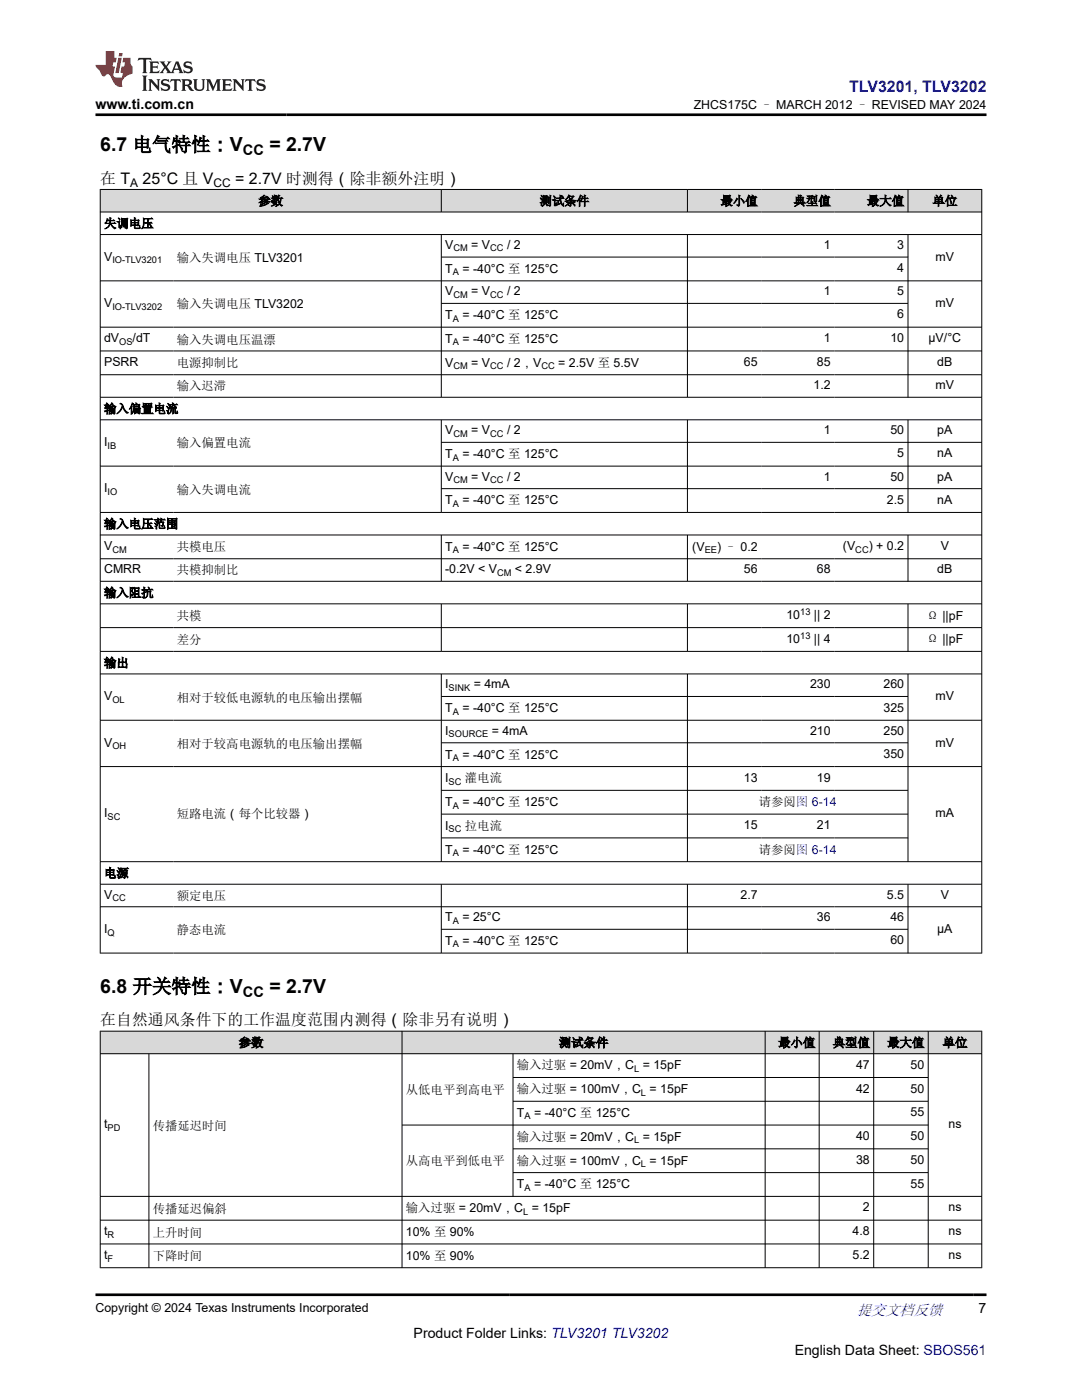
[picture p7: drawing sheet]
<svg xmlns="http://www.w3.org/2000/svg" width="216mm" height="279mm" viewBox="0 0 216 279" stroke-linecap="round" stroke-linejoin="round" font-family="sans-serif">
<g fill="#d8d8d8">
<path d="M20 37.8h175.9v4.5h-175.9z" fill-rule="evenodd"/>
<path d="M20.1 37.9h67.9v4.3h-67.9z" fill-rule="evenodd"/>
<path d="M88.1 37.9h49v4.3h-49z" fill-rule="evenodd"/>
<path d="M137.2 37.9h14.7v4.3h-14.7z" fill-rule="evenodd"/>
<path d="M151.9 37.9h14.6v4.3h-14.6z" fill-rule="evenodd"/>
<path d="M166.5 37.9h14.6v4.3h-14.6z" fill-rule="evenodd"/>
<path d="M181.2 37.9h14.6v4.3h-14.6z" fill-rule="evenodd"/>
</g>
<g fill="none" stroke="#000" stroke-width=".2">
<path d="M19.9 37.8h176.1M20 37.7v152.6M88.1 37.7v4.7M137.2 37.7v4.7M181.2 37.7v4.7M195.9 37.7v152.6M19.9 42.3h176.1M19.9 46.8h176.1M19.9 56.1h176.1M88.1 46.8v32.5M88.1 51.3h93.1M137.2 46.8v32.5"/>
<path d="M181.2 46.8v32.5M19.9 65.3h176.1M19.9 70h176.1M19.9 74.8h176.1M19.9 79.3h176.1M88.1 60.5h93.1M19.9 83.8h176.1M19.9 93h176.1M88.1 83.8v18.5M88.1 88.3h107.9M88.1 97.5h107.9M137.2 83.8v18.5"/>
<path d="M181.2 83.8v18.5M19.9 102.3h176.1M19.9 106.8h176.1M19.9 111.5h176.1M19.9 116h176.1M88.1 106.8v9.3M137.2 106.8v9.3M181.2 106.8v9.3M19.9 120.5h176.1M19.9 125.3h176.1M19.9 130h176.1M19.9 134.5h176.1"/>
<path d="M88.1 120.5v9.6M88.1 134.5v37.5M88.1 139h93.1M137.2 120.5v9.6M137.2 134.5v37.5M181.2 120.5v9.6M181.2 134.5v37.5M19.9 143.7h176.1M19.9 153h176.1M88.1 148.2h93.1M88.1 157.7h93.1M19.9 172h176.1"/>
<path d="M19.9 176.5h176.1M88.1 176.5v13.8M88.1 162.5h93.1M88.1 167.2h93.1M137.2 176.5v13.8M181.2 176.5v13.8M19.9 181h176.1M19.9 190.2h176.1M88.1 185.5h93.1"/>
</g>
<g fill="#d8d8d8">
<path d="M20 205.8h175.9v4.5h-175.9z" fill-rule="evenodd"/>
<path d="M20.1 205.9h60.1v4.3h-60.1z" fill-rule="evenodd"/>
<path d="M80.3 205.9h72.3v4.3h-72.3z" fill-rule="evenodd"/>
<path d="M152.7 205.9h10.7v4.3h-10.7z" fill-rule="evenodd"/>
<path d="M163.5 205.9h10.8v4.3h-10.8z" fill-rule="evenodd"/>
<path d="M174.4 205.9h10.8v4.3h-10.8z" fill-rule="evenodd"/>
<path d="M185.3 205.9h10.5v4.3h-10.5z" fill-rule="evenodd"/>
</g>
<g fill="none" stroke="#000" stroke-width=".2">
<path d="M19.9 205.8h176.1M19.9 210.3h176.1M20 205.7v47.4M29.7 210.3v42.8M80.2 205.7v47.4M102.4 210.3v28.5M102.4 215h82.9M102.4 219.8h82.9M152.7 205.7v47.4M163.5 205.7v47.4M174.3 205.7v47.4M185.2 205.7v47.4"/>
<path d="M195.9 205.7v47.4M19.9 238.8h176.1M80.2 224.5h105.1M102.4 229.3h82.9M102.4 234h82.9M19.9 243.5h176.1M19.9 248.3h176.1M19.9 253h176.1"/>
</g>
<path d="M27.7 11.6l-.2 .5 .5-.2h.6v.1v2.2l-.2 .4h1l-.2-.4v-2.2v-.1h.5l.5 .2-.1-.5zM29.8 12.3l.2 .4v1.5l-.2 .4h1.9l.1-.6a1.08 1.08 0 0 1-1.3 .2v-.7h.6l.4 .2v-.7l-.4 .2h-.6v-.5l.2-.2a1 1 0 0 1 1 .3l-.1-.5zM31.8 12.3l1 1.1-1 1.2h.9l-.2-.2 .4-.8 .5 .8-.2 .2h1.6l-.2-.2 .1-.5h1l.1 .5-.1 .2h.9l-.2-.3-.8-2h-.5l-1 2.2-.8-1.1 .9-1.1h-.8l.2 .2-.5 .6-.3-.6 .1-.2zM35.2 12.7l.4 1h-.8zM36.8 12.4a.65 .65 0 0 0-.2 .7 .65 .65 0 0 0 .6 .5l.7 .1 .1 .3a.79 .79 0 0 1-.7 .4 .79 .79 0 0 1-.7-.5l.1 .7 .2-.1a.93 .93 0 0 0 1.1 .1 .93 .93 0 0 0 .4-1 1.46 1.46 0 0 0-1.2-.6l-.1-.3a1.09 1.09 0 0 1 1.2 .2l-.2-.6-.1 .1-.6-.2zM28.4 15.1l.2 .4v2.2l-.2 .4h1l-.2-.4v-2.2l.2-.4zM29.6 15.8l.2 .4v1.5l-.2 .4h.8l-.3-.4v-1.3l1.7 1.8v-2l.2-.4h-.8l.2 .2 .1 1.1-1.2-1.3zM32.3 15.9a.65 .65 0 0 0-.2 .8 .65 .65 0 0 0 .7 .4l.6 .2 .1 .2a.79 .79 0 0 1-.7 .4 .79 .79 0 0 1-.7-.5l.1 .7 .2-.1a.93 .93 0 0 0 1.1 .1 .93 .93 0 0 0 .4-.9 1.46 1.46 0 0 0-1.2-.6l-.1-.4a1.09 1.09 0 0 1 1.2 .2l-.2-.6-.1 .1-.6-.1zM34.1 15.8l-.1 .6a.63 .63 0 0 1 .7-.3l.1 1.6-.3 .4h1l-.2-.4v-1.6a.66 .66 0 0 1 .8 .3l-.1-.6zM36.2 15.8l.2 .4v1.5l-.2 .4h.9l-.2-.2v-.7h.5l.1 .2a.79 .79 0 0 0 1.2 .6l-1-.9a.61 .61 0 0 0 .6-.6 .61 .61 0 0 0-.5-.7zM36.9 16.1h.2a.47 .47 0 0 1 .5 .1 .47 .47 0 0 1 .1 .5l-.2 .1-.6 .1zM38.5 15.8l.2 .2a2.27 2.27 0 0 0 .4 2 1.04 1.04 0 0 0 1.7-.7v-1.3l.2-.2h-.8l.2 .4v1.1a.6 .6 0 0 1-.6 .6 .6 .6 0 0 1-.6-.6v-1.1l.3-.4zM41.1 15.8l.2 .4v1.5l-.2 .4h.7l-.2-.4v-1.4l.9 1.9 .8-1.9v1.4l-.2 .4h1l-.3-.4v-1.5l.3-.4h-.8l-.7 1.5-.7-1.5zM44.3 15.8l.2 .4v1.5l-.2 .4h1.9l.1-.6a1.09 1.09 0 0 1-1.3 .2v-.7h.6l.4 .2v-.6l-.4 .2h-.6v-.6l.2-.1a1.01 1.01 0 0 1 1 .3l-.1-.6zM46.4 15.8l.3 .4v1.5l-.3 .4h.8l-.2-.4v-1.3l1.6 1.8v-2l.2-.4h-.7l.2 .2v1.1l-1.2-1.3zM49 15.8l-.1 .6a.63 .63 0 0 1 .8-.3v1.6l-.3 .4h1l-.2-.4v-1.6a.66 .66 0 0 1 .8 .3l-.1-.6zM51.4 15.9a.65 .65 0 0 0-.2 .8 .65 .65 0 0 0 .6 .4l.6 .2 .2 .2a.79 .79 0 0 1-.8 .4 .79 .79 0 0 1-.6-.5l.1 .7 .2-.1a.93 .93 0 0 0 1 .1 .93 .93 0 0 0 .5-.9 1.46 1.46 0 0 0-1.3-.6l-.1-.4a1.09 1.09 0 0 1 1.3 .2l-.2-.6-.2 .1-.5-.1z" fill="#231f20"/>
<path d="M21.1 10.2v2.8h-2.1l.1 .3 .9 1a.95 .95 0 0 0 .9 .9 .59 .59 0 0 1 .6-.4 .59 .59 0 0 1 .5 .4l.4 .7a1.59 1.59 0 0 0 2.1 1.4 1.61 1.61 0 0 1 1-2.3l1-.3-.1-1.5a1.59 1.59 0 0 1-.4-1.7h-1.4l-.2 .9h.5l-.1 .9h-.5l-.2 1v.2l.4 .1-.2 .9h-.6a.73 .73 0 0 1-1.1-.7l.3-1.5h-.5l.2-.9h.5l.2-.9h-.5v-1.3zM23.6 11.5l-.6 3.1h.7l.6-3.1zM23.8 10.6l-.1 .6h.7l.1-.6z" fill="#ed1c24"/>
<path d="M19.1 22.9h177.8M19.1 258.4h177.8" fill="none" stroke="#000" stroke-width=".53"/>
<g font-size="3.9">
<text x="20" y="30.2">6.7 电气特性：V</text>
<text x="53.7" y="30.2">= 2.7V</text>
<text x="20" y="198.2">6.8 开关特性：V</text>
<text x="53.7" y="198.2">= 2.7V</text>
</g>
<text font-size="3.2" fill="#00f" x="169.4" y="18.3">TLV3201, TLV3202</text>
<g font-size="3.2">
<text x="20" y="36.7">在 T</text>
<text x="28.5" y="36.7">25°C 且 V</text>
<text x="46.9" y="36.7">= 2.7V 时测得（除非额外注明）</text>
<text x="20" y="204.6">在自然通风条件下的工作温度范围内测得（除非另有说明）</text>
</g>
<text font-size="3" fill="#00f" x="171" y="262.4">提交文档反馈</text>
<g font-size="2.9">
<text x="48.5" y="31">CC</text>
<text x="48.5" y="198.9">CC</text>
</g>
<g font-size="2.8">
<text x="19.1" y="21.7">www.ti.com.cn</text>
<text x="195.3" y="262.1">7</text>
<text x="82.5" y="266.9">Product Folder Links: TLV3201 TLV3202</text>
<text x="158.6" y="270.3">English Data Sheet: SBOS561</text>
</g>
<g font-size="2.5">
<text x="138.4" y="21.8">ZHCS175C – MARCH 2012 – REVISED MAY 2024</text>
<text x="51.6" y="40.9">参数</text>
<text x="107.7" y="40.9">测试条件</text>
<text x="143.8" y="40.9">最小值</text>
<text x="158.3" y="40.9">典型值</text>
<text x="173" y="40.9">最大值</text>
<text x="186.1" y="40.9">单位</text>
<text x="20.8" y="45.4">失调电压</text>
<text x="20.8" y="52.1">V</text>
<text x="35.3" y="52.2">输入失调电压 TLV3201</text>
<text x="88.8" y="49.7">V</text>
<text x="94" y="49.7">= V</text>
<text x="101.2" y="49.7">/ 2</text>
<text x="164.4" y="49.7">1</text>
<text x="179" y="49.7">3</text>
<text x="186.7" y="52.1">mV</text>
<text x="88.8" y="54.4">T</text>
<text x="88.8" y="58.9">V</text>
<text x="92.3" y="54.4">= -40°C 至 125°C</text>
<text x="94" y="58.9">= V</text>
<text x="101.2" y="58.9">/ 2</text>
<text x="164.4" y="58.9">1</text>
<text x="179" y="54.3">4</text>
<text x="179" y="58.9">5</text>
<text x="20.8" y="61.3">V</text>
<text x="35.3" y="61.4">输入失调电压 TLV3202</text>
<text x="88.8" y="63.7">T</text>
<text x="92.3" y="63.7">= -40°C 至 125°C</text>
<text x="179" y="63.6">6</text>
<text x="186.7" y="61.3">mV</text>
<text x="20.8" y="68.3">dV</text>
<text x="26.5" y="68.3">/dT</text>
<text x="35.3" y="68.6">输入失调电压温漂</text>
<text x="88.8" y="68.4">T</text>
<text x="92.3" y="68.4">= -40°C 至 125°C</text>
<text x="164.4" y="68.3">1</text>
<text x="177.7" y="68.3">10</text>
<text x="185.3" y="68.3">µV/°C</text>
<text x="20.8" y="73.1">PSRR</text>
<text x="35.3" y="73.3">电源抑制比</text>
<text x="35.3" y="77.9">输入迟滞</text>
<text x="88.8" y="73.2">V</text>
<text x="94" y="73.2">= V</text>
<text x="101.2" y="73.2">/ 2，V</text>
<text x="111.4" y="73.2">= 2.5V 至 5.5V</text>
<text x="148.4" y="73.1">65</text>
<text x="162.3" y="77.7">1.2</text>
<text x="163" y="73.1">85</text>
<text x="186.7" y="77.7">mV</text>
<text x="187" y="73.1">dB</text>
<text x="20.8" y="82.4">输入偏置电流</text>
<text x="20.8" y="89">I</text>
<text x="35.3" y="89.3">输入偏置电流</text>
<text x="88.8" y="86.7">V</text>
<text x="94" y="86.7">= V</text>
<text x="101.2" y="86.7">/ 2</text>
<text x="164.4" y="86.7">1</text>
<text x="177.7" y="86.7">50</text>
<text x="187" y="86.7">pA</text>
<text x="88.8" y="91.4">T</text>
<text x="88.8" y="95.9">V</text>
<text x="92.3" y="91.4">= -40°C 至 125°C</text>
<text x="94" y="95.9">= V</text>
<text x="101.2" y="95.9">/ 2</text>
<text x="164.4" y="95.9">1</text>
<text x="177.7" y="95.9">50</text>
<text x="179" y="91.3">5</text>
<text x="187" y="91.3">nA</text>
<text x="187" y="95.9">pA</text>
<text x="20.8" y="98.3">I</text>
<text x="35.3" y="98.5">输入失调电流</text>
<text x="88.8" y="100.7">T</text>
<text x="92.3" y="100.7">= -40°C 至 125°C</text>
<text x="177" y="100.5">2.5</text>
<text x="187" y="100.5">nA</text>
<text x="20.8" y="105.4">输入电压范围</text>
<text x="20.8" y="109.8">V</text>
<text x="35.3" y="110">共模电压</text>
<text x="88.8" y="109.9">T</text>
<text x="92.3" y="109.9">= -40°C 至 125°C</text>
<text x="138.1" y="109.9">(V</text>
<text x="143.1" y="109.9">) – 0.2</text>
<text x="168.2" y="109.8">(V</text>
<text x="173.3" y="109.8">) + 0.2</text>
<text x="187.7" y="109.8">V</text>
<text x="20.8" y="114.4">CMRR</text>
<text x="20.8" y="119.1">输入阻抗</text>
<text x="35.3" y="114.6">共模抑制比</text>
<text x="88.8" y="114.4">-0.2V &lt; V</text>
<text x="102.8" y="114.4">&lt; 2.9V</text>
<text x="148.4" y="114.4">56</text>
<text x="163" y="114.4">68</text>
<text x="187" y="114.4">dB</text>
<text x="35.3" y="123.8">共模</text>
<text x="156.9" y="123.5">10</text>
<text x="162.4" y="123.5">|| 2</text>
<text x="184.9" y="123.6">Ω ||pF</text>
<text x="35.3" y="128.5">差分</text>
<text x="156.9" y="128.3">10</text>
<text x="162.4" y="128.3">|| 4</text>
<text x="184.9" y="128.4">Ω ||pF</text>
<text x="20.8" y="133.1">输出</text>
<text x="88.8" y="137.4">I</text>
<text x="94.5" y="137.4">= 4mA</text>
<text x="161.6" y="137.4">230</text>
<text x="176.3" y="137.4">260</text>
<text x="20.8" y="139.8">V</text>
<text x="35.3" y="140">相对于较低电源轨的电压输出摆幅</text>
<text x="88.8" y="142.1">T</text>
<text x="92.3" y="142.1">= -40°C 至 125°C</text>
<text x="176.3" y="142">325</text>
<text x="186.7" y="139.8">mV</text>
<text x="20.8" y="149">V</text>
<text x="35.3" y="149.3">相对于较高电源轨的电压输出摆幅</text>
<text x="88.8" y="146.6">I</text>
<text x="98.1" y="146.6">= 4mA</text>
<text x="161.6" y="146.6">210</text>
<text x="176.3" y="146.6">250</text>
<text x="186.7" y="149">mV</text>
<text x="88.8" y="151.4">T</text>
<text x="92.3" y="151.4">= -40°C 至 125°C</text>
<text x="148.4" y="156">13</text>
<text x="163" y="156">19</text>
<text x="176.3" y="151.3">350</text>
<text x="88.8" y="156.1">I</text>
<text x="88.8" y="160.9">T</text>
<text x="92.3" y="160.9">= -40°C 至 125°C</text>
<text x="92.8" y="156.1">灌电流</text>
<text x="151.4" y="160.9">请参阅图 6-14</text>
<text x="20.8" y="163.1">I</text>
<text x="35.3" y="163.2">短路电流（每个比较器）</text>
<text x="88.8" y="165.6">I</text>
<text x="92.8" y="165.6">拉电流</text>
<text x="148.4" y="165.5">15</text>
<text x="163" y="165.5">21</text>
<text x="186.7" y="163.1">mA</text>
<text x="88.8" y="170.4">T</text>
<text x="92.3" y="170.4">= -40°C 至 125°C</text>
<text x="151.4" y="170.4">请参阅图 6-14</text>
<text x="20.8" y="175.1">电源</text>
<text x="20.8" y="179.4">V</text>
<text x="35.3" y="179.6">额定电压</text>
<text x="147.8" y="179.4">2.7</text>
<text x="177" y="179.4">5.5</text>
<text x="187.7" y="179.4">V</text>
<text x="88.8" y="183.9">T</text>
<text x="92.3" y="183.9">= 25°C</text>
<text x="163" y="183.9">36</text>
<text x="177.7" y="183.9">46</text>
<text x="20.8" y="186.2">I</text>
<text x="35.3" y="186.5">静态电流</text>
<text x="88.8" y="188.6">T</text>
<text x="92.3" y="188.6">= -40°C 至 125°C</text>
<text x="177.7" y="188.5">60</text>
<text x="187" y="186.2">µA</text>
<text x="47.6" y="208.9">参数</text>
<text x="111.5" y="208.9">测试条件</text>
<text x="155.3" y="208.9">最小值</text>
<text x="166.2" y="208.9">典型值</text>
<text x="177" y="208.9">最大值</text>
<text x="188.1" y="208.9">单位</text>
<text x="103.1" y="213.4">输入过驱 = 20mV，C = 15pF</text>
<text x="170.8" y="213.3">47</text>
<text x="181.7" y="213.3">50</text>
<text x="81" y="218.3">从低电平到高电平</text>
<text x="103.1" y="218.2">输入过驱 = 100mV，C = 15pF</text>
<text x="170.8" y="218">42</text>
<text x="181.7" y="218">50</text>
<text x="20.8" y="225.2">t</text>
<text x="30.5" y="225.4">传播延迟时间</text>
<text x="103.1" y="222.9">T</text>
<text x="103.1" y="227.7">输入过驱 = 20mV，C = 15pF</text>
<text x="106.6" y="222.9">= -40°C 至 125°C</text>
<text x="170.8" y="227.5">40</text>
<text x="181.7" y="222.8">55</text>
<text x="181.7" y="227.5">50</text>
<text x="189.3" y="225.2">ns</text>
<text x="81" y="232.5">从高电平到低电平</text>
<text x="103.1" y="232.4">输入过驱 = 100mV，C = 15pF</text>
<text x="170.8" y="232.3">38</text>
<text x="181.7" y="232.3">50</text>
<text x="103.1" y="237.2">T</text>
<text x="106.6" y="237.2">= -40°C 至 125°C</text>
<text x="181.7" y="237">55</text>
<text x="30.5" y="242">传播延迟偏斜</text>
<text x="81" y="241.9">输入过驱 = 20mV，C = 15pF</text>
<text x="172.2" y="241.8">2</text>
<text x="189.3" y="241.8">ns</text>
<text x="20.8" y="246.5">t</text>
<text x="20.8" y="251.3">t</text>
<text x="30.5" y="246.8">上升时间</text>
<text x="30.5" y="251.5">下降时间</text>
<text x="81" y="246.6">10% 至 90%</text>
<text x="81" y="251.4">10% 至 90%</text>
<text x="170.1" y="246.5">4.8</text>
<text x="170.1" y="251.3">5.2</text>
<text x="189.3" y="246.5">ns</text>
<text x="189.3" y="251.3">ns</text>
<text x="19.1" y="261.8">Copyright © 2024 Texas Instruments Incorporated</text>
</g>
<g font-size="2.4">
<text x="26" y="37.3">A</text>
<text x="42.6" y="37.3">CC</text>
</g>
<g font-size="1.9">
<text x="22.4" y="52.6">IO-TLV3201</text>
<text x="90.5" y="50.2">CM</text>
<text x="97.8" y="50.2">CC</text>
<text x="90.3" y="54.9">A</text>
<text x="90.5" y="59.4">CM</text>
<text x="97.8" y="59.4">CC</text>
<text x="22.4" y="61.8">IO-TLV3202</text>
<text x="90.3" y="64.2">A</text>
<text x="23.8" y="68.8">OS</text>
<text x="90.3" y="68.9">A</text>
<text x="90.5" y="73.7">CM</text>
<text x="97.8" y="73.7">CC</text>
<text x="108" y="73.7">CC</text>
<text x="21.5" y="89.5">IB</text>
<text x="90.5" y="87.2">CM</text>
<text x="97.8" y="87.2">CC</text>
<text x="90.3" y="91.9">A</text>
<text x="21.5" y="98.8">IO</text>
<text x="90.3" y="101.2">A</text>
<text x="90.5" y="96.4">CM</text>
<text x="97.8" y="96.4">CC</text>
<text x="22.4" y="110.3">CM</text>
<text x="90.3" y="110.4">A</text>
<text x="140.6" y="110.4">EE</text>
<text x="170.7" y="110.3">CC</text>
<text x="99.2" y="114.9">CM</text>
<text x="159.7" y="122.7">13</text>
<text x="159.7" y="127.4">13</text>
<text x="89.5" y="137.9">SINK</text>
<text x="22.4" y="140.3">OL</text>
<text x="90.3" y="142.6">A</text>
<text x="22.4" y="149.5">OH</text>
<text x="89.5" y="147.1">SOURCE</text>
<text x="90.3" y="151.9">A</text>
<text x="89.5" y="156.6">SC</text>
<text x="90.3" y="161.4">A</text>
<text x="21.5" y="163.6">SC</text>
<text x="89.5" y="166.1">SC</text>
<text x="90.3" y="170.9">A</text>
<text x="22.4" y="179.8">CC</text>
<text x="90.3" y="184.3">A</text>
<text x="21.5" y="186.7">Q</text>
<text x="90.3" y="189.1">A</text>
<text x="126.5" y="213.9">L</text>
<text x="127.9" y="218.7">L</text>
<text x="21.5" y="225.7">PD</text>
<text x="104.6" y="223.4">A</text>
<text x="126.5" y="228.2">L</text>
<text x="127.9" y="232.9">L</text>
<text x="104.6" y="237.7">A</text>
<text x="104.4" y="242.4">L</text>
<text x="21.5" y="247">R</text>
<text x="21.5" y="251.8">F</text>
</g>
</svg>
